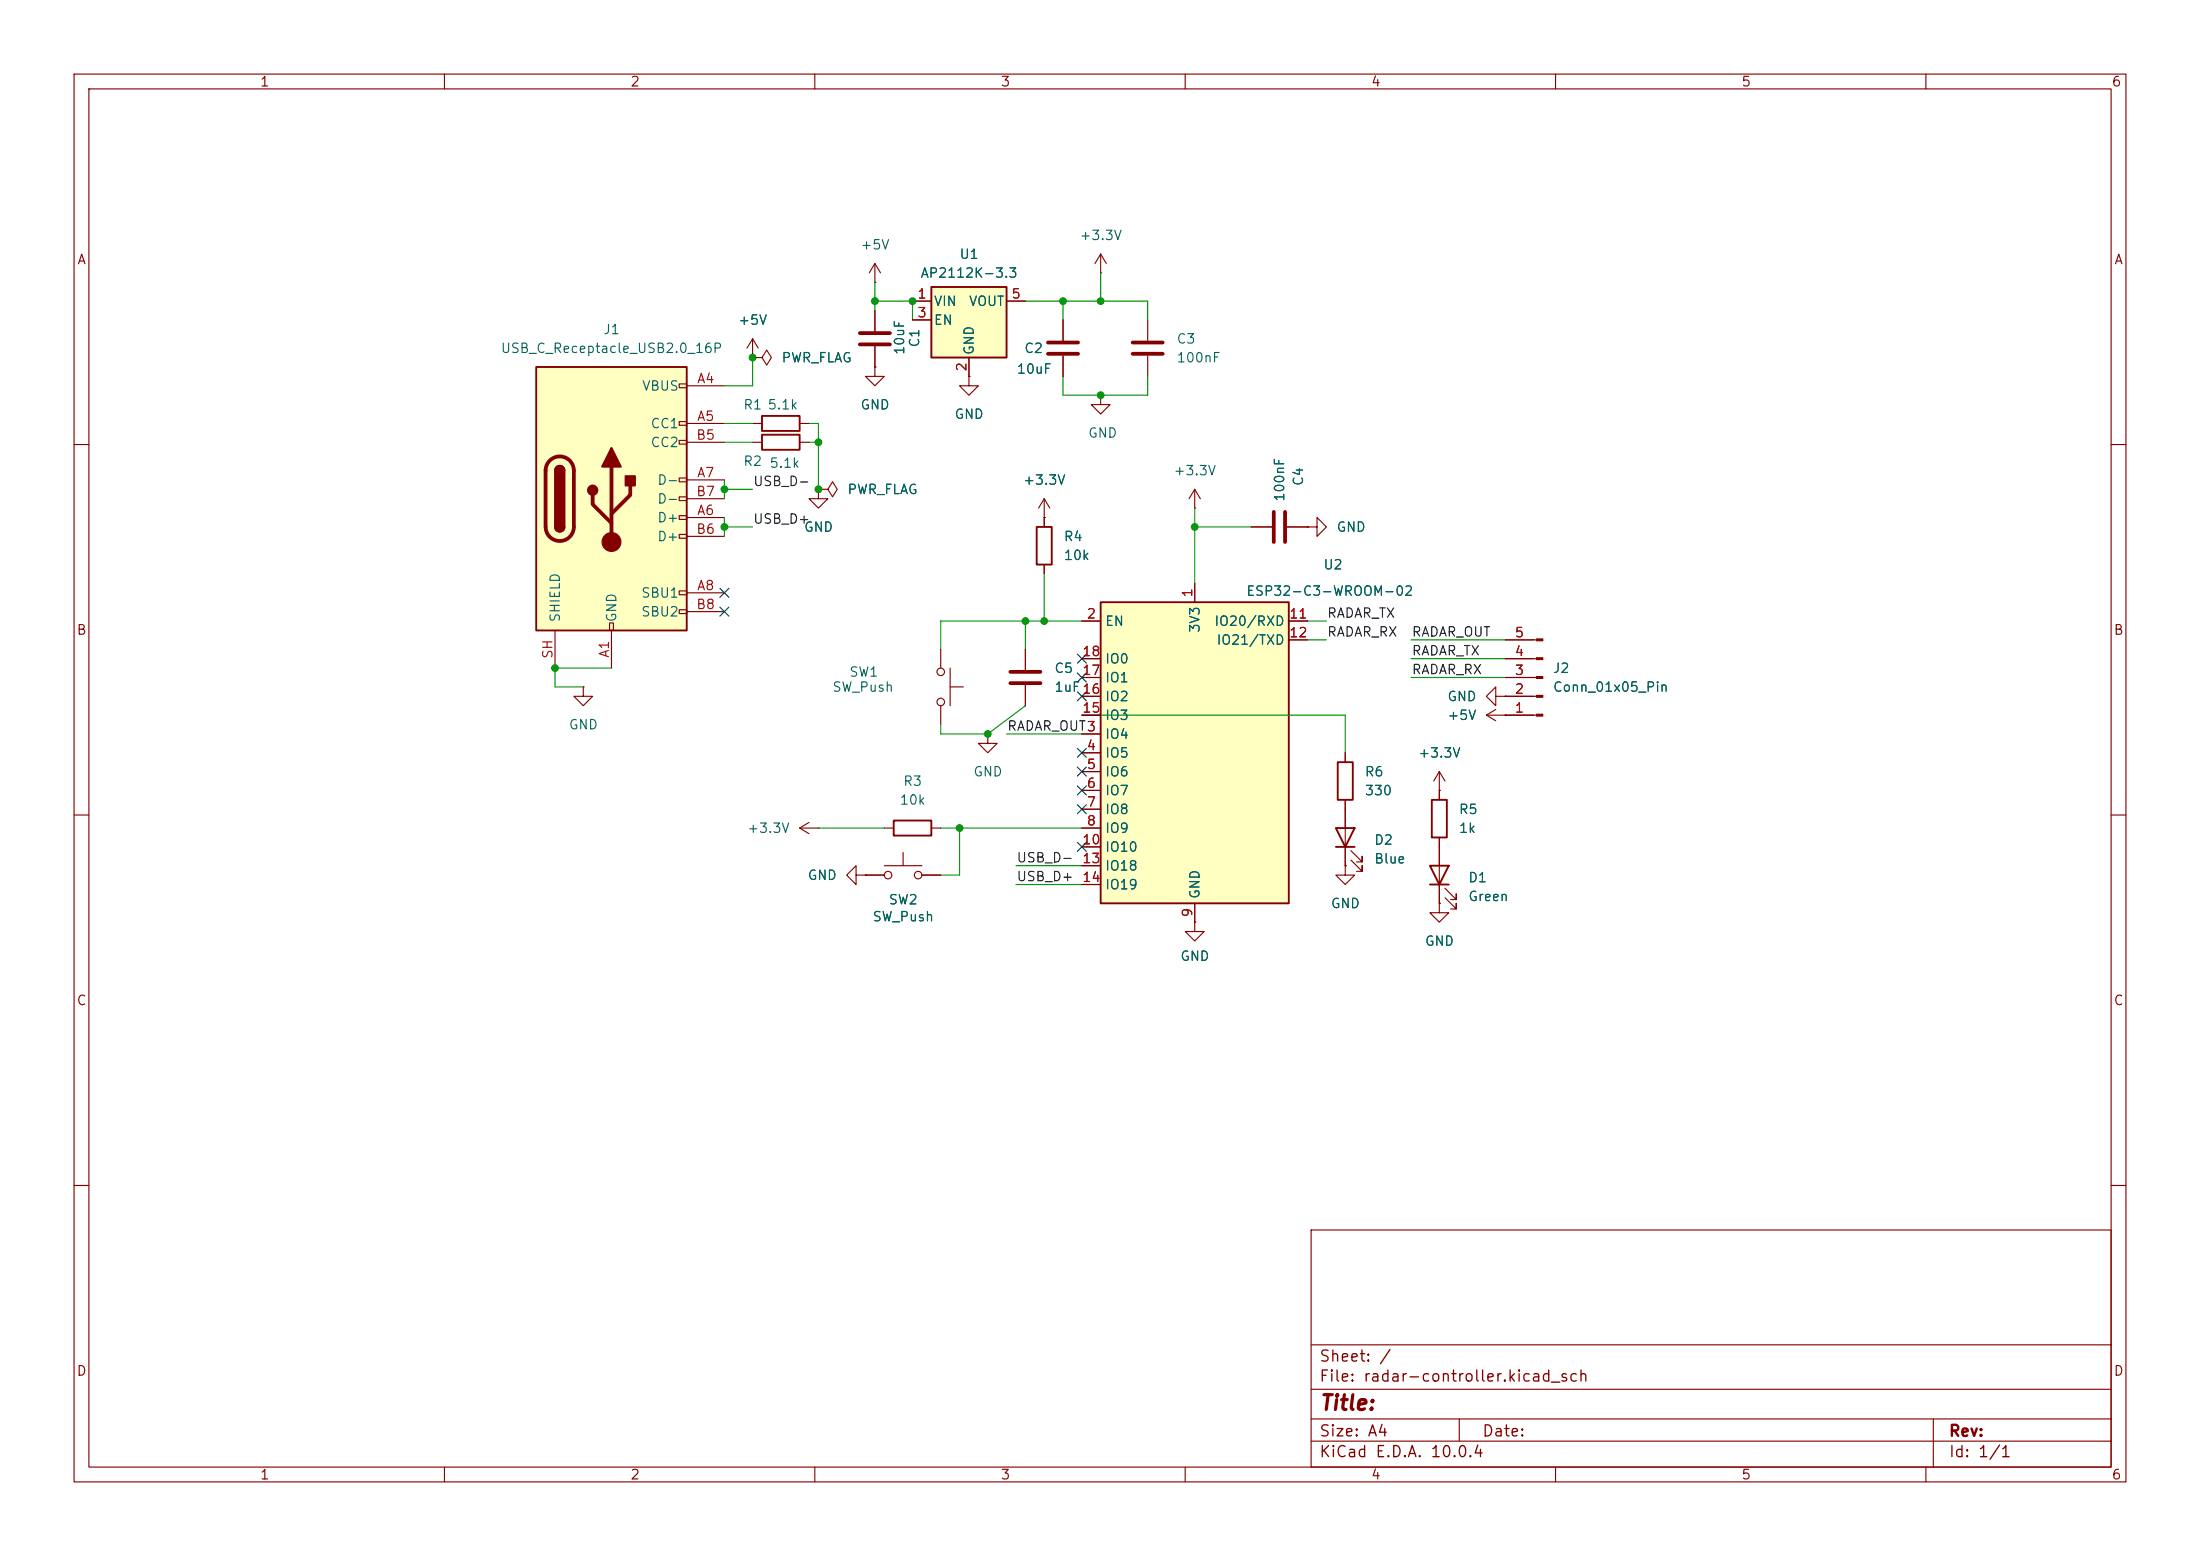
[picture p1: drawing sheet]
<svg xmlns="http://www.w3.org/2000/svg" width="297mm" height="210mm" viewBox="0 0 297 210" stroke-linecap="round" stroke-linejoin="round" font-family="sans-serif">
<g fill="none" stroke="#840000" stroke-width=".15">
<path d="M10 10h277v190h-277zM12 12h273v186h-273zM60 10v2M110 10v2M160 10v2M210 10v2M260 10v2M10 60h2M285 60h2M10 110h2M194.3 106.7v1.3M194.3 113v1.3"/>
<path d="M285 110h2M10 160h2M177 166h108v32h-108zM285 160h2M60 198v2M110 198v2M160 198v2M177 194.5h108M177 191.5h108M177 187.5h108M177 181.5h108M197 191.5v3"/>
<path d="M210 198v2M260 198v2M261 191.5v6.5"/>
</g>
<path d="M193.3 108h2v5h-2z" fill="none" stroke="#840000" stroke-width=".25"/>
<path d="M72.4 49.5h20.3v35.6h-20.3z" fill="#ffffc2"/>
<g fill="none" stroke="#840000" stroke-width=".15">
<path d="M91.7 51.8h1v.5h-1zM91.7 56.9h1v.5h-1zM91.7 59.4h1v.5h-1zM92.7 52.1h5.1M92.7 57.2h5.1M92.7 59.7h5.1M91.7 64.5h1v.5h-1zM91.7 67.1h1v.5h-1zM91.7 69.6h1v.5h-1zM91.7 72.1h1v.5h-1zM91.7 79.8h1v.5h-1zM92.7 69.9h5.1"/>
<path d="M92.7 64.8h5.1M92.7 72.4h5.1M92.7 67.3h5.1M141 69.9h.1M141 67.3l-.8 1.3M141 67.3l.7 1.3M141 67.3v3.8M141 76.2v1.3M74.9 85.1v5.1M82.3 84.1h.5v1h-.5zM82.5 85.1v5.1M91.7 82.3h1v.5h-1z"/>
<path d="M92.7 80h5.1M92.7 82.6h5.1M194.3 106.7h.1M194.3 104.1l-.8 1.3M194.3 104.1l.8 1.3M194.3 104.1v2.6M194.3 121.9v1.3h1.3l-1.3 1.3-1.3-1.3h1.3M194.3 121.9h.1"/>
</g>
<path d="M72.4 49.5h20.3v35.6h-20.3zM74.9 63.5a.64 .64 0 0 1 .7-.6 .64 .64 0 0 1 .6 .6M74.9 71.1a.64 .64 0 0 0 .7 .7 .64 .64 0 0 0 .6-.7M140 71.1h2v5.1h-2z" fill="none" stroke="#840000" stroke-width=".25"/>
<path d="M74.2 62.2a1.9 1.9 0 0 1 2.1-.5 1.9 1.9 0 0 1 1.2 1.8v7.6a1.91 1.91 0 0 1-1.9 1.9 1.91 1.91 0 0 1-1.9-1.9v-7.6a1.9 1.9 0 0 1 .5-1.3zM80 66.8v1.3l2.5 2.5M82.5 63v10.2M85.1 65.5v1.3l-2.6 2.5" fill="none" stroke="#840000" stroke-width=".51"/>
<g fill="#840000" stroke="#840000" stroke-width=".25">
<path d="M74.9 63.5h1.3v7.6h-1.3z"/>
<path d="M75.1 63.1a.64 .64 0 0 1 .7-.2 .64 .64 0 0 1 .4 .6h-1.3z"/>
<path d="M74.9 71.1h1.3a.64 .64 0 0 1-.6 .7 .64 .64 0 0 1-.7-.7z"/>
<path d="M82.5 60.5l1.3 2.5h-2.5z"/>
<path d="M84.5 64.3h1.2v1.2h-1.2z"/>
<circle cx="80" cy="66.2" r=".63"/>
</g>
<circle cx="82.5" cy="73.2" r="1.27" fill="#840000" stroke="#840000" stroke-width=".15"/>
<path d="M125.7 38.7h10.2v9.6h-10.2z" fill="#ffffc2"/>
<path d="M125.7 38.7h10.2v9.6h-10.2zM102.9 56.1h5v2.1h-5zM102.9 58.7h5v2h-5zM120.6 110.7h5.1v2.1h-5.1zM180.3 111.8h2.6l-1.3 2.5zM180.3 114.3h2.6M180.6 102.9h2v5.1h-2z" fill="none" stroke="#840000" stroke-width=".25"/>
<g fill="none" stroke="#840000" stroke-width=".15">
<path d="M101.6 57.2h1.3M101.6 59.7h1.3M107.9 57.2h1.3M107.9 59.7h1.3M123.2 40.6h2.5M123.2 43.2h2.5M130.8 48.3v2.5M135.9 40.6h2.5M110.5 66v1.3h1.3l-1.3 1.3-1.3-1.3h1.3M110.5 66h.1M110.5 66h1.3l.6-1 .6 1-.6 1.1-.6-1.1M161.3 68.6h.1"/>
<path d="M161.3 66l-.8 1.3M161.3 66l.8 1.3M161.3 66v2.6M168.9 71.1h2.8M173.7 71.1h2.8M176.5 71.1h1.3v-1.2l1.3 1.2-1.3 1.3v-1.3M176.5 71.1h.1M78.7 92.7v1.3h1.3l-1.3 1.3-1.2-1.3h1.2M78.7 92.7h.1M127 87.6v2.6M127 95.3v2.5M128.3 92.7h1.7"/>
<path d="M128.3 90.2v5.1M133.3 99.1v1.2h1.3l-1.3 1.3-1.2-1.3h1.2M133.3 99.1h.1M138.4 87.6v2.8M138.4 92.5v2.8M200.7 96.5h6.7M200.7 96.5l1.2 .8M201.9 94v-1.3l-1.2 1.3 1.2 1.3v-1.3h1.3M201.9 95.8l-1.2 .7M203.2 94h.1M203.2 96.5h.1M203.2 94h4.2"/>
<path d="M203.2 91.4h4.2M203.2 88.9h4.2M203.2 86.4h4.2M115.6 118.1v-1.3l-1.3 1.3 1.3 1.3v-1.3h1.2M116.8 118.1h.1M116.8 118.1h2.6M119.4 116.8h5.1M119.4 111.8h1.2M121.9 115.1v1.7M124.5 118.1h2.5M125.7 111.8h1.3M181.6 101.6v1.3"/>
<path d="M181.6 108v8.8M182.4 116.1l1.5 1.5v-.8v.8h-.8M182.4 114.8l1.5 1.5v-.7v.7h-.8M161.3 124.5v1.2h1.3l-1.3 1.3-1.3-1.3h1.3M161.3 124.5h.1"/>
<circle cx="127" cy="90.7" r=".51"/>
<circle cx="127" cy="94.7" r=".51"/>
<circle cx="119.9" cy="118.1" r=".51"/>
<circle cx="124" cy="118.1" r=".51"/>
</g>
<g fill="#840000" stroke="#840000" stroke-width=".15">
<path d="M207.4 96.4h.9v.2h-.9z"/>
<path d="M207.4 93.9h.9v.2h-.9z"/>
<path d="M207.4 91.3h.9v.3h-.9z"/>
<path d="M207.4 88.8h.9v.2h-.9z"/>
<path d="M207.4 86.2h.9v.3h-.9z"/>
</g>
<path d="M172 69.1v4.1M173.5 69.1v4.1M136.4 90.7h4.1M136.4 92.2h4.1" fill="none" stroke="#840000" stroke-width=".51"/>
<path d="M148.6 81.3h25.4v40.6h-25.4z" fill="#ffffc2"/>
<path d="M148.6 81.3h25.4v40.6h-25.4zM193 116.8h2.6l-1.3 2.6zM193 119.4h2.6" fill="none" stroke="#840000" stroke-width=".25"/>
<g fill="none" stroke="#840000" stroke-width=".15">
<path d="M118.1 38.1h.1M118.1 35.6l-.8 1.2M118.1 35.6l.8 1.2M118.1 35.6v2.5M148.6 36.8h.1M148.6 34.3l-.8 1.3M148.6 34.3l.8 1.3M148.6 34.3v2.5M101.6 48.3h.1M101.6 48.3h1.3l.6-1.1 .6 1.1-.6 1-.6-1M101.6 45.7l-.8 1.3M101.6 45.7l.8 1.3"/>
<path d="M101.6 45.7v2.6M118.1 49.5v1.3h1.3l-1.3 1.3-1.3-1.3h1.3M118.1 49.5h.1M118.1 41.9v2.8M118.1 46.7v2.8M123.2 40.6h2.5M123.2 43.2h2.5M130.8 50.8v1.3h1.3l-1.3 1.2-1.3-1.2h1.3M130.8 50.8h.1M130.8 48.3v2.5M135.9 40.6h2.5M143.5 43.2v2.8"/>
<path d="M143.5 48v2.8M148.6 53.3v1.3h1.3l-1.3 1.3-1.3-1.3h1.3M148.6 53.3h.1M154.9 43.2v2.8M154.9 48v2.8M110.5 66h.1M141 69.9h.1M141 69.9v1.2M141 76.2v1.3M161.3 78.7v2.6M168.9 71.1h2.8M173.7 71.1h2.8"/>
<path d="M176.5 71.1h.1M138.4 87.6v2.8M138.4 92.5v2.8M146 83.8h2.6M146 99.1h2.6M146 96.5h2.6M146 94h2.6M146 91.4h2.6M146 88.9h2.6M174 83.8h2.5M174 86.4h2.5M203.2 94h.1"/>
<path d="M203.2 96.5h.1M203.2 86.4h3.8M203.2 96.5h3.8M203.2 94h3.8M203.2 91.4h3.8M203.2 88.9h3.8M107.9 111.8h2.6M107.9 111.8l1.3 .7M109.2 111l-1.3 .8M110.5 111.8h.1M116.8 118.1h.1M116.8 118.1h2.6"/>
<path d="M124.5 118.1h2.5M146 101.6h2.6M146 104.1h2.6M146 106.7h2.6M146 109.2h2.6M146 111.8h2.6M146 114.3h2.6M146 116.8h2.6M146 119.4h2.6M181.6 116.8v1.3h1.3l-1.3 1.3-1.3-1.3h1.3M181.6 116.8h.1M181.6 101.6v1.3"/>
<path d="M181.6 108v3.8M181.6 114.3v2.5M194.3 106.7h.1M194.3 106.7v1.3M194.3 113v8.9M195.1 119.9l1.5 1.5v-.7v.7h-.8M161.3 124.5h.1M161.3 121.9v2.6M194.3 121.9h.1M195.1 121.2l1.5 1.5v-.8v.8h-.8"/>
</g>
<path d="M116.1 45h4M116.1 46.5h4M141.5 46.2h4M141.5 47.8h4M152.9 46.2h4.1M152.9 47.8h4.1" fill="none" stroke="#840000" stroke-width=".51"/>
<g fill="none" stroke="#009600" stroke-width=".15">
<path d="M118.1 38.1v3.8M148.6 36.8v3.8M97.8 59.7h3.8M97.8 57.2h3.8M101.6 48.3v3.8h-3.8M109.2 57.2h1.3v8.8M109.2 59.7h1.3M118.1 40.6h5.1v2.6M138.4 40.6h16.5v2.6M143.5 40.6v2.6M143.5 50.8v2.5h11.4v-2.5M97.8 71.1h3.8"/>
<path d="M97.8 64.8v2.5M97.8 69.9v2.5M97.8 66h3.8M141 77.5v6.3M161.3 71.1h7.6M161.3 68.6v10.1M82.5 90.2h-7.6v2.5h3.8M135.9 99.1h10.1M138.4 95.3l-5.1 3.8h-6.3v-1.3M138.4 83.8v3.8M146 83.8h-19v3.8M146 96.5h35.6v5.1"/>
<path d="M176.5 83.8h2.6M176.5 86.4h2.6M190.5 86.4h12.7M190.5 91.4h12.7M190.5 88.9h12.7M110.5 111.8h8.9M127 111.8h19M129.5 111.8v6.3h-2.5M137.2 119.4h8.8M137.2 116.8h8.8"/>
</g>
<g fill="none" stroke="#000084" stroke-width=".15">
<path d="M97.2 79.4l1.2 1.2M98.4 79.4l-1.2 1.2M97.2 81.9l1.2 1.3M98.4 81.9l-1.2 1.3M145.4 90.8l1.3 1.2M145.4 88.3l1.3 1.2M145.4 93.4l1.3 1.2M146.7 90.8l-1.3 1.2M146.7 88.3l-1.3 1.2M146.7 93.4l-1.3 1.2M145.4 103.5l1.3 1.2M145.4 108.6l1.3 1.2"/>
<path d="M145.4 101l1.3 1.2M145.4 106.1l1.3 1.2M145.4 113.7l1.3 1.2M146.7 103.5l-1.3 1.2M146.7 108.6l-1.3 1.2M146.7 101l-1.3 1.2M146.7 106.1l-1.3 1.2M146.7 113.7l-1.3 1.2"/>
</g>
<g fill="#009600" stroke="#009600" stroke-width=".14">
<circle cx="141" cy="83.8" r=".46"/>
<circle cx="138.4" cy="83.8" r=".46"/>
<circle cx="129.5" cy="111.8" r=".46"/>
<circle cx="110.5" cy="59.7" r=".46"/>
<circle cx="110.5" cy="66" r=".46"/>
<circle cx="133.3" cy="99.1" r=".46"/>
<circle cx="97.8" cy="71.1" r=".46"/>
<circle cx="97.8" cy="66" r=".46"/>
<circle cx="74.9" cy="90.2" r=".46"/>
<circle cx="123.2" cy="40.6" r=".46"/>
<circle cx="143.5" cy="40.6" r=".46"/>
<circle cx="118.1" cy="40.6" r=".46"/>
<circle cx="148.6" cy="40.6" r=".46"/>
<circle cx="101.6" cy="48.3" r=".46"/>
<circle cx="148.6" cy="53.3" r=".46"/>
<circle cx="161.3" cy="71.1" r=".46"/>
</g>
<text font-size="2" fill="#840000" x="178" y="190.8">Title:</text>
<g font-size="1.5" fill="#840000">
<text x="178" y="184.2">Sheet: /</text>
<text x="178" y="186.9">File: radar-controller.kicad_sch</text>
<text x="178" y="197.1">KiCad E.D.A. 10.0.4</text>
<text x="178" y="194.3">Size: A4</text>
<text x="200" y="194.3">Date:</text>
<text x="263" y="194.3">Rev:</text>
<text x="263" y="197.1">Id: 1/1</text>
</g>
<g font-size="1.3" fill="#840000">
<text x="35" y="12">1</text>
<text x="85" y="12">2</text>
<text x="135" y="12">3</text>
<text x="185" y="12">4</text>
<text x="235" y="12">5</text>
<text x="285" y="12">6</text>
<text x="10.3" y="36">A</text>
<text x="285.3" y="36">A</text>
<text x="10.3" y="86">B</text>
<text x="285.3" y="86">B</text>
<text x="10.3" y="136">C</text>
<text x="285.3" y="136">C</text>
<text x="10.3" y="186">D</text>
<text x="285.3" y="186">D</text>
<text x="35" y="200">1</text>
<text x="85" y="200">2</text>
<text x="135" y="200">3</text>
<text x="185" y="200">4</text>
<text x="235" y="200">5</text>
<text x="285" y="200">6</text>
</g>
<g font-size="1.3" fill="#006464">
<text x="116.1" y="34">+5V</text>
<text x="129.4" y="35.3">U1</text>
<text x="145.6" y="32.7">+3.3V</text>
<text x="124.2" y="37.8">AP2112K-3.3</text>
<text x="126" y="41.6">VIN</text>
<text x="130.7" y="41.6">VOUT</text>
<text x="67.5" y="48">USB_C_Receptacle_USB2.0_16P</text>
<text x="81.4" y="45.4">J1</text>
<text x="99.6" y="44.2">+5V</text>
<text x="122.4" y="48" transform="rotate(-90 122.4 48)">10uF</text>
<text x="124.4" y="47" transform="rotate(-90 124.4 47)">C1</text>
<text x="126" y="44.2">EN</text>
<text x="138.2" y="48">C2</text>
<text x="158.8" y="46.7">C3</text>
<text x="86.6" y="53">VBUS</text>
<text x="105.4" y="49.2">PWR_FLAG</text>
<text x="131.8" y="48" transform="rotate(-90 131.8 48)">GND</text>
<text x="137.2" y="50.8">10uF</text>
<text x="158.8" y="49.2">100nF</text>
<text x="87.7" y="58.1">CC1</text>
<text x="100.3" y="55.6">R1</text>
<text x="103.5" y="55.6">5.1k</text>
<text x="116.1" y="55.6">GND</text>
<text x="128.8" y="56.9">GND</text>
<text x="146.8" y="59.4">GND</text>
<text x="87.7" y="60.7">CC2</text>
<text x="88.6" y="65.7">D-</text>
<text x="100.3" y="63.2">R2</text>
<text x="103.8" y="63.5">5.1k</text>
<text x="138" y="65.7">+3.3V</text>
<text x="158.3" y="64.5">+3.3V</text>
<text x="176.2" y="65.7" transform="rotate(-90 176.2 65.7)">C4</text>
<text x="88.6" y="70.8">D+</text>
<text x="88.6" y="68.3">D-</text>
<text x="114.3" y="67">PWR_FLAG</text>
<text x="173.7" y="67.8" transform="rotate(-90 173.7 67.8)">100nF</text>
<text x="88.6" y="73.4">D+</text>
<text x="108.5" y="72.1">GND</text>
<text x="143.5" y="73.4">R4</text>
<text x="143.5" y="75.9">10k</text>
<text x="178.6" y="77.2">U2</text>
<text x="180.3" y="72.1">GND</text>
<text x="86.5" y="81">SBU1</text>
<text x="86.5" y="83.5">SBU2</text>
<text x="168.2" y="80.7">ESP32-C3-WROOM-02</text>
<text x="75.9" y="84.1" transform="rotate(-90 75.9 84.1)">SHIELD</text>
<text x="83.5" y="84.1" transform="rotate(-90 83.5 84.1)">GND</text>
<text x="149.1" y="84.8">EN</text>
<text x="149.1" y="89.9">IO0</text>
<text x="162.3" y="85.5" transform="rotate(-90 162.3 85.5)">3V3</text>
<text x="163.8" y="84.8">IO20/RXD</text>
<text x="164.1" y="87.3">IO21/TXD</text>
<text x="112.3" y="93.7">SW_Push</text>
<text x="114.6" y="91.6">SW1</text>
<text x="142.2" y="91.1">C5</text>
<text x="142.2" y="93.7">1uF16</text>
<text x="149.1" y="95">IO2</text>
<text x="149.1" y="92.4">IO1</text>
<text x="195.3" y="95">GND</text>
<text x="209.6" y="91.1">J2</text>
<text x="209.6" y="93.7">Conn_01x05_Pin</text>
<text x="76.7" y="98.8">GND</text>
<text x="149.1" y="100">IO4</text>
<text x="149.1" y="97.5">IO3</text>
<text x="195.3" y="97.5">+5V</text>
<text x="121.8" y="106.4">R3</text>
<text x="131.3" y="105.1">GND</text>
<text x="149.1" y="102.6">IO5</text>
<text x="149.1" y="105.1">IO6</text>
<text x="149.1" y="107.7">IO7</text>
<text x="184.2" y="105.1">R6</text>
<text x="184.2" y="107.7">330</text>
<text x="191.4" y="102.6">+3.3V</text>
<text x="100.8" y="112.7">+3.3V</text>
<text x="121.4" y="108.9">10k</text>
<text x="149.1" y="110.2">IO8</text>
<text x="149.1" y="112.7">IO9</text>
<text x="196.9" y="110.2">R5</text>
<text x="196.9" y="112.7">1k</text>
<text x="108.9" y="119.1">GND</text>
<text x="149.1" y="115.3">IO10</text>
<text x="149.1" y="117.8">IO18</text>
<text x="185.4" y="114.3">D2</text>
<text x="185.4" y="116.9">Blue</text>
<text x="198.1" y="119.4">D1</text>
<text x="117.7" y="124.7">SW_Push</text>
<text x="119.9" y="122.4">SW2</text>
<text x="149.1" y="120.4">IO19</text>
<text x="162.3" y="121.4" transform="rotate(-90 162.3 121.4)">GND</text>
<text x="179.6" y="122.9">GND</text>
<text x="198.1" y="121.9">Green</text>
<text x="159.3" y="130">GND</text>
<text x="192.3" y="128">GND</text>
</g>
<g font-size="1.3" fill="#a90000">
<text x="123.8" y="40.6">1</text>
<text x="136.5" y="40.6">5</text>
<text x="123.8" y="43.2">3</text>
<text x="94" y="52">A4</text>
<text x="130.8" y="50.2" transform="rotate(-90 130.8 50.2)">2</text>
<text x="93.9" y="59.7">B5</text>
<text x="94" y="57.1">A5</text>
<text x="94" y="64.7">A7</text>
<text x="93.9" y="67.3">B7</text>
<text x="94" y="69.8">A6</text>
<text x="93.9" y="72.4">B6</text>
<text x="93.9" y="82.5">B8</text>
<text x="94" y="80">A8</text>
<text x="146.6" y="83.8">2</text>
<text x="161.3" y="80.7" transform="rotate(-90 161.3 80.7)">1</text>
<text x="173.9" y="83.8">11</text>
<text x="74.9" y="89" transform="rotate(-90 74.9 89)">SH</text>
<text x="82.5" y="88.9" transform="rotate(-90 82.5 88.9)">A1</text>
<text x="146" y="88.9">18</text>
<text x="173.9" y="86.3">12</text>
<text x="204.4" y="88.9">4</text>
<text x="204.4" y="86.3">5</text>
<text x="146" y="91.4">17</text>
<text x="204.4" y="94">2</text>
<text x="204.4" y="91.4">3</text>
<text x="146" y="96.5">15</text>
<text x="146.6" y="101.6">4</text>
<text x="146.6" y="99">3</text>
<text x="204.4" y="96.5">1</text>
<text x="146.6" y="104.1">5</text>
<text x="146.6" y="106.7">6</text>
<text x="146.6" y="109.2">7</text>
<text x="146.6" y="111.7">8</text>
<text x="146" y="114.3">10</text>
<text x="146" y="116.8">13</text>
<text x="146" y="119.4">14</text>
<text x="161.3" y="123.9" transform="rotate(-90 161.3 123.9)">9</text>
</g>
<g font-size="1.3" fill="#0f0f0f">
<text x="101.6" y="65.9">USB_D-</text>
<text x="101.6" y="71">USB_D+</text>
<text x="179.1" y="83.7">RADAR_TX</text>
<text x="179.1" y="86.2">RADAR_RX</text>
<text x="190.5" y="88.8">RADAR_TX</text>
<text x="190.5" y="86.2">RADAR_OUT</text>
<text x="190.5" y="91.3">RADAR_RX</text>
<text x="135.9" y="98.9">RADAR_OUT3</text>
<text x="137.2" y="116.7">USB_D-</text>
<text x="137.2" y="119.3">USB_D+</text>
</g>
</svg>
